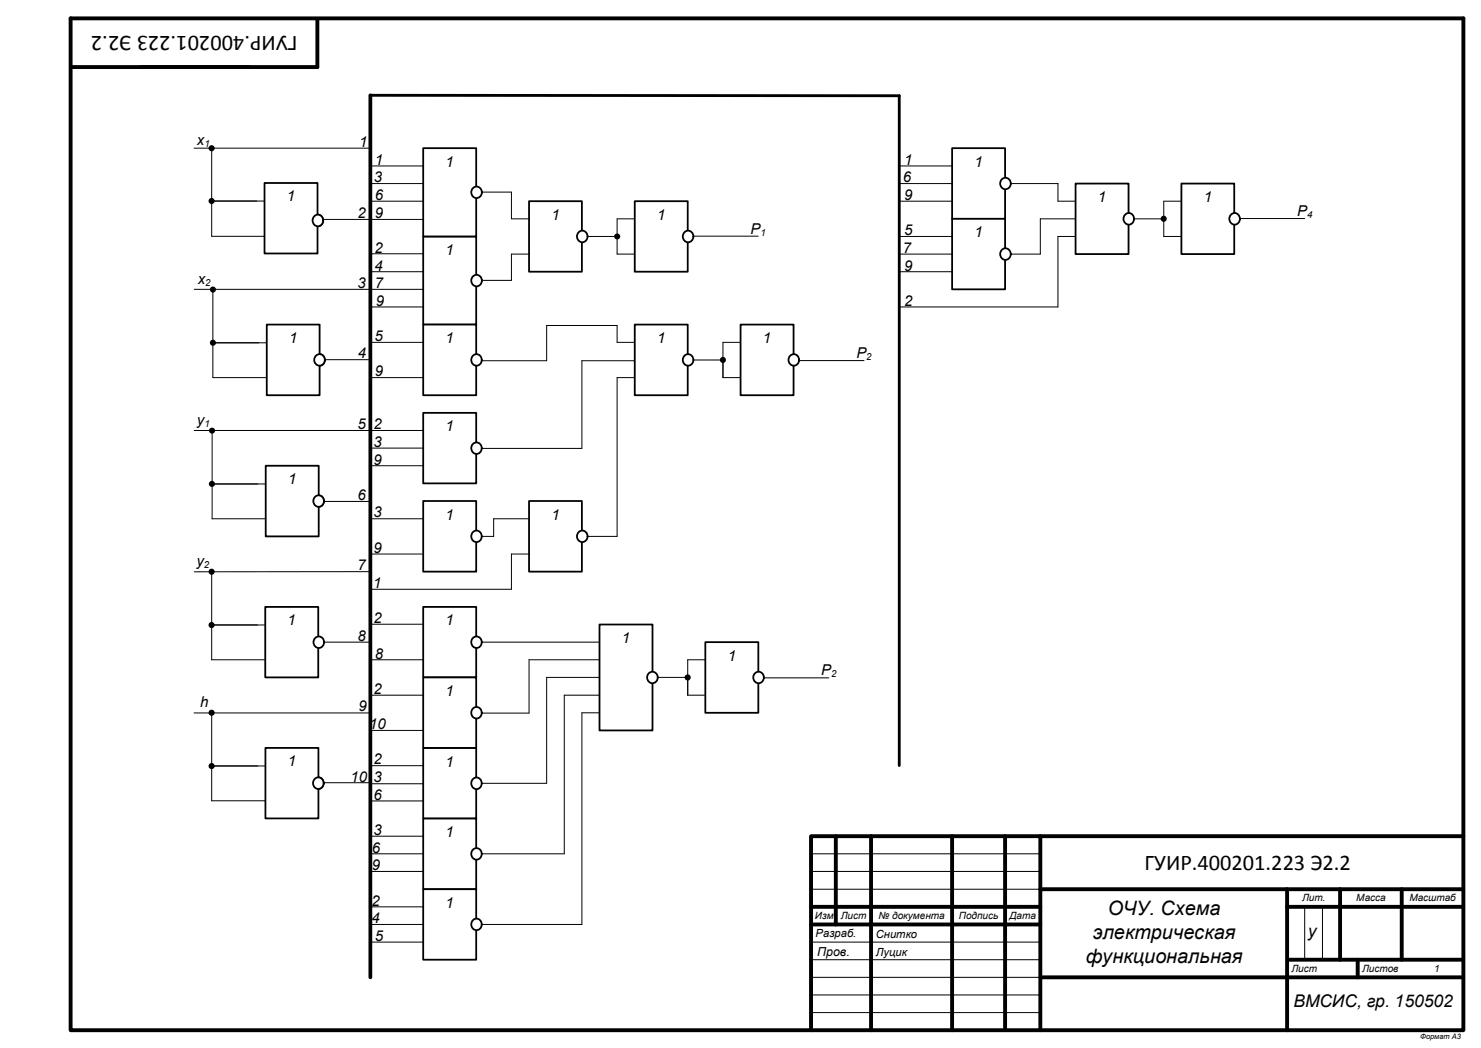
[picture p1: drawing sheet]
<svg xmlns="http://www.w3.org/2000/svg" width="420mm" height="297mm" viewBox="0 0 420 297" stroke-linecap="round" stroke-linejoin="round" font-family="sans-serif">
<path d="M20 5.2h395v286.8h-395zM90 5.5v13.5h-69.5" fill="none" stroke="#000" stroke-width="1.1"/>
<path d="M70.6 19h19.4zM55 42h50M60 42v25M60 57h15" fill="none" stroke="#000" stroke-width=".28"/>
<circle cx="60" cy="42" r=".87" fill="#000"/>
<path d="M89.3 61.2a1.56 1.56 0 0 1 2.4 1.3 1.56 1.56 0 0 1-2.4 1.3 1.74 1.74 0 0 1 0-2.6z" fill-rule="evenodd" fill="#fff"/>
<path d="M89.3 61.2a1.56 1.56 0 0 1 2.4 1.3 1.56 1.56 0 0 1-2.4 1.3 1.74 1.74 0 0 1 0-2.6z" fill="none" stroke="#000" stroke-width=".51"/>
<path d="M105 27v250" fill="none" stroke="#000" stroke-width="1.1"/>
<path d="M55.1 82h49.9M60.4 82v25M55.1 122h49.9M60.2 122v25M60 162.1v24.9M105 162l-49.9 .1M92.2 182h12.8M55 202.1h50M60 202v24.9M91.5 221.8h13.5" fill="none" stroke="#000" stroke-width=".28"/>
<g fill="#000">
<circle cx="60.4" cy="82.1" r=".87"/>
<circle cx="60.1" cy="122" r=".86"/>
<circle cx="60" cy="162" r=".87"/>
<circle cx="60" cy="202" r=".87"/>
</g>
<path d="M75 51.9h15v19.9h-15z" fill="#fff"/>
<path d="M75 51.9h15v19.9h-15z" fill="none" stroke="#000" stroke-width=".51"/>
<path d="M89.3 61.2a1.56 1.56 0 0 1 2.4 1.3 1.56 1.56 0 0 1-2.4 1.3 1.74 1.74 0 0 1 0-2.6z" fill-rule="evenodd" fill="#fff"/>
<path d="M89.3 61.2a1.56 1.56 0 0 1 2.4 1.3 1.56 1.56 0 0 1-2.4 1.3 1.74 1.74 0 0 1 0-2.6z" fill="none" stroke="#000" stroke-width=".51"/>
<path d="M60 57h12.8M60 67h15M60.6 97.2h15" fill="none" stroke="#000" stroke-width=".28"/>
<circle cx="60" cy="57" r=".87" fill="#000"/>
<circle cx="90.5" cy="102" r="1.57" fill="#fff"/>
<circle cx="90.5" cy="102" r="1.57" fill="none" stroke="#000" stroke-width=".51"/>
<path d="M75.6 92h15v20h-15z" fill="#fff"/>
<path d="M75.6 92h15v20h-15z" fill="none" stroke="#000" stroke-width=".51"/>
<circle cx="90.5" cy="102" r="1.57" fill="#fff"/>
<circle cx="90.5" cy="102" r="1.57" fill="none" stroke="#000" stroke-width=".51"/>
<path d="M60.4 97.2h13M60.4 107h15.2M60.4 137.2h15" fill="none" stroke="#000" stroke-width=".28"/>
<circle cx="60.4" cy="97.1" r=".87" fill="#000"/>
<path d="M89.5 140.7a1.54 1.54 0 0 1 2.1 .4 1.54 1.54 0 0 1-.3 2.1 1.54 1.54 0 0 1-2.2-.2 1.73 1.73 0 0 1 .4-2.3z" fill-rule="evenodd" fill="#fff"/>
<path d="M89.5 140.7a1.54 1.54 0 0 1 2.1 .4 1.54 1.54 0 0 1-.3 2.1 1.54 1.54 0 0 1-2.2-.2 1.73 1.73 0 0 1 .4-2.3z" fill="none" stroke="#000" stroke-width=".51"/>
<path d="M75.4 132h15v20h-15z" fill="#fff"/>
<path d="M75.4 132h15v20h-15z" fill="none" stroke="#000" stroke-width=".51"/>
<path d="M89.5 140.7a1.54 1.54 0 0 1 2.1 .4 1.54 1.54 0 0 1-.3 2.1 1.54 1.54 0 0 1-2.2-.2 1.73 1.73 0 0 1 .4-2.3z" fill-rule="evenodd" fill="#fff"/>
<path d="M89.5 140.7a1.54 1.54 0 0 1 2.1 .4 1.54 1.54 0 0 1-.3 2.1 1.54 1.54 0 0 1-2.2-.2 1.73 1.73 0 0 1 .4-2.3z" fill="none" stroke="#000" stroke-width=".51"/>
<path d="M60.1 137.2h13M60.1 147h15.3M60.2 177.1h15" fill="none" stroke="#000" stroke-width=".28"/>
<circle cx="60.1" cy="137.1" r=".86" fill="#000"/>
<path d="M75.2 172h15.1v20h-15.1z" fill="#fff"/>
<path d="M75.2 172h15.1v20h-15.1z" fill="none" stroke="#000" stroke-width=".51"/>
<circle cx="90.3" cy="182" r="1.57" fill="#fff"/>
<circle cx="90.3" cy="182" r="1.57" fill="none" stroke="#000" stroke-width=".51"/>
<path d="M60 177.1h13M60 187h15.2M60.3 217.1h15" fill="none" stroke="#000" stroke-width=".28"/>
<circle cx="60" cy="177.1" r=".87" fill="#000"/>
<path d="M89.4 220.6a1.56 1.56 0 0 1 2.4 1.4 1.56 1.56 0 0 1-2.4 1.3 1.74 1.74 0 0 1 0-2.7z" fill-rule="evenodd" fill="#fff"/>
<path d="M89.4 220.6a1.56 1.56 0 0 1 2.4 1.4 1.56 1.56 0 0 1-2.4 1.3 1.74 1.74 0 0 1 0-2.7z" fill="none" stroke="#000" stroke-width=".51"/>
<path d="M75.3 212h15v19.9h-15z" fill="#fff"/>
<path d="M75.3 212h15v19.9h-15z" fill="none" stroke="#000" stroke-width=".51"/>
<path d="M89.4 220.6a1.56 1.56 0 0 1 2.4 1.4 1.56 1.56 0 0 1-2.4 1.3 1.74 1.74 0 0 1 0-2.7z" fill-rule="evenodd" fill="#fff"/>
<path d="M89.4 220.6a1.56 1.56 0 0 1 2.4 1.4 1.56 1.56 0 0 1-2.4 1.3 1.74 1.74 0 0 1 0-2.7z" fill="none" stroke="#000" stroke-width=".51"/>
<g fill="none" stroke="#000" stroke-width=".28">
<path d="M105 47h15M105 52h15M105 57h15M91.6 62.2h28.4M105 71.9h15M105 77h15M105 82h15M105 87h15M105 97h15M92.1 101.9h12.9M105 107h15M105 122h15"/>
<path d="M105 127h15M105 132h15M91.9 142.1h13.1M104.7 157h15M105 147h15M104.8 176.9h15M104.9 197h15M60 217.1h13.1M105 207h15M105 217h15M60 226.9h15.3M105 222.1h15"/>
<path d="M105 227h15M105 237h15M105 242h15M105 257h15M230 242h65M230 247h65M230 252h65M370 257v15M375 257v15M105 267h15M105 262h15M230 267h65"/>
<path d="M230 272h65M230 277h65.1M230 282h65M230 287h65"/>
</g>
<circle cx="60" cy="217.1" r=".87" fill="#000"/>
<g fill="none" stroke="#000" stroke-width="1.1">
<path d="M237 237v25M247 237v55M270 237v55M285 237v55M295 237v55M415 237h-185v55M230 257h65M295 252h120M365 252v40M365 257h50M380 252v20M397.5 252v20"/>
<path d="M230 262h65M295.1 277h119.9M365.1 272h49.9M385 272v5"/>
</g>
<path d="M105 27l150 .1" fill="none" stroke="#000" stroke-width=".8"/>
<path d="M120 67h15v25h-15z" fill="#fff"/>
<path d="M120 67h15v25h-15z" fill="none" stroke="#000" stroke-width=".51"/>
<path d="M136.7 54.4h8.3v7.6h5M150 72h-5v7.5h-8.3" fill="none" stroke="#000" stroke-width=".28"/>
<path d="M134.3 78.2a1.54 1.54 0 0 1 2.1 .4 1.54 1.54 0 0 1-.3 2.1 1.54 1.54 0 0 1-2.2-.2 1.73 1.73 0 0 1 .4-2.3z" fill-rule="evenodd" fill="#fff"/>
<path d="M134.3 78.2a1.54 1.54 0 0 1 2.1 .4 1.54 1.54 0 0 1-.3 2.1 1.54 1.54 0 0 1-2.2-.2 1.73 1.73 0 0 1 .4-2.3z" fill="none" stroke="#000" stroke-width=".51"/>
<path d="M120 42h15v25h-15z" fill="#fff"/>
<path d="M120 42h15v25h-15z" fill="none" stroke="#000" stroke-width=".51"/>
<path d="M134.3 53.2a1.54 1.54 0 0 1 2.1 .4 1.54 1.54 0 0 1-.3 2.1 1.54 1.54 0 0 1-2.2-.2 1.74 1.74 0 0 1 .4-2.3z" fill-rule="evenodd" fill="#fff"/>
<path d="M134.3 53.2a1.54 1.54 0 0 1 2.1 .4 1.54 1.54 0 0 1-.3 2.1 1.54 1.54 0 0 1-2.2-.2 1.74 1.74 0 0 1 .4-2.3z" fill="none" stroke="#000" stroke-width=".51"/>
<path d="M150 57h15v20h-15z" fill="#fff"/>
<path d="M150 57h15v20h-15z" fill="none" stroke="#000" stroke-width=".51"/>
<path d="M164.2 65.7a1.56 1.56 0 0 1 2.4 1.3 1.56 1.56 0 0 1-2.4 1.3 1.72 1.72 0 0 1 0-2.6z" fill-rule="evenodd" fill="#fff"/>
<path d="M164.2 65.7a1.56 1.56 0 0 1 2.4 1.3 1.56 1.56 0 0 1-2.4 1.3 1.72 1.72 0 0 1 0-2.6z" fill="none" stroke="#000" stroke-width=".51"/>
<path d="M166.6 67h8.4M180 62h-5v10h5" fill="none" stroke="#000" stroke-width=".28"/>
<circle cx="175" cy="67" r=".86" fill="#000"/>
<path d="M180 57h15v20h-15z" fill="#fff"/>
<path d="M180 57h15v20h-15z" fill="none" stroke="#000" stroke-width=".51"/>
<path d="M194.2 65.7a1.56 1.56 0 0 1 2.4 1.3 1.56 1.56 0 0 1-2.4 1.3 1.74 1.74 0 0 1 0-2.6z" fill-rule="evenodd" fill="#fff"/>
<path d="M194.2 65.7a1.56 1.56 0 0 1 2.4 1.3 1.56 1.56 0 0 1-2.4 1.3 1.74 1.74 0 0 1 0-2.6z" fill="none" stroke="#000" stroke-width=".51"/>
<path d="M196.6 66.9h18.4" fill="none" stroke="#000" stroke-width=".28"/>
<path d="M120 92h15v20h-15z" fill="#fff"/>
<path d="M120 92h15v20h-15z" fill="none" stroke="#000" stroke-width=".51"/>
<path d="M134.2 100.7a1.53 1.53 0 0 1 2.1 .4 1.53 1.53 0 0 1-.3 2.1 1.53 1.53 0 0 1-2.1-.2 1.79 1.79 0 0 1 .3-2.3z" fill-rule="evenodd" fill="#fff"/>
<path d="M134.2 100.7a1.53 1.53 0 0 1 2.1 .4 1.53 1.53 0 0 1-.3 2.1 1.53 1.53 0 0 1-2.1-.2 1.79 1.79 0 0 1 .3-2.3z" fill="none" stroke="#000" stroke-width=".51"/>
<path d="M120 117h15v20h-15z" fill="#fff"/>
<path d="M120 117h15v20h-15z" fill="none" stroke="#000" stroke-width=".51"/>
<path d="M134.2 125.7a1.55 1.55 0 0 1 2.4 1.3 1.55 1.55 0 0 1-2.4 1.3 1.75 1.75 0 0 1 0-2.6z" fill-rule="evenodd" fill="#fff"/>
<path d="M134.2 125.7a1.55 1.55 0 0 1 2.4 1.3 1.55 1.55 0 0 1-2.4 1.3 1.75 1.75 0 0 1 0-2.6z" fill="none" stroke="#000" stroke-width=".51"/>
<path d="M120 142h15v20h-15z" fill="#fff"/>
<path d="M120 142h15v20h-15z" fill="none" stroke="#000" stroke-width=".51"/>
<path d="M134.2 150.7a1.53 1.53 0 0 1 2.1 .4 1.53 1.53 0 0 1-.3 2.1 1.53 1.53 0 0 1-2.1-.2 1.79 1.79 0 0 1 .3-2.3z" fill-rule="evenodd" fill="#fff"/>
<path d="M134.2 150.7a1.53 1.53 0 0 1 2.1 .4 1.53 1.53 0 0 1-.3 2.1 1.53 1.53 0 0 1-2.1-.2 1.79 1.79 0 0 1 .3-2.3z" fill="none" stroke="#000" stroke-width=".51"/>
<path d="M150 157h-5v10h-40M150 147h-10v5h-3.4" fill="none" stroke="#000" stroke-width=".28"/>
<path d="M150 142h15v20h-15z" fill="#fff"/>
<path d="M150 142h15v20h-15z" fill="none" stroke="#000" stroke-width=".51"/>
<circle cx="165.1" cy="152" r="1.57" fill="#fff"/>
<circle cx="165.1" cy="152" r="1.57" fill="none" stroke="#000" stroke-width=".51"/>
<path d="M180 92h15v20h-15z" fill="#fff"/>
<path d="M180 92h15v20h-15z" fill="none" stroke="#000" stroke-width=".51"/>
<path d="M194.2 100.7a1.54 1.54 0 0 1 2.1 .4 1.54 1.54 0 0 1-.3 2.1 1.54 1.54 0 0 1-2.1-.2 1.74 1.74 0 0 1 .3-2.3z" fill-rule="evenodd" fill="#fff"/>
<path d="M194.2 100.7a1.54 1.54 0 0 1 2.1 .4 1.54 1.54 0 0 1-.3 2.1 1.54 1.54 0 0 1-2.1-.2 1.74 1.74 0 0 1 .3-2.3z" fill="none" stroke="#000" stroke-width=".51"/>
<path d="M175 97h5M210 97h-5v10h5M136.6 102.2h18.4M165 102.2v24.9h-28.4M180 107h-5v45h-8.4M196.6 102h8.4" fill="none" stroke="#000" stroke-width=".28"/>
<path d="M210 92h15v20h-15z" fill="#fff"/>
<path d="M210 92h15v20h-15z" fill="none" stroke="#000" stroke-width=".51"/>
<circle cx="225" cy="102" r="1.57" fill="#fff"/>
<circle cx="225" cy="102" r="1.57" fill="none" stroke="#000" stroke-width=".51"/>
<path d="M175 97v-4.8h-20v10M165 102.2h15M205 102v5M226.6 102.2h18.4" fill="none" stroke="#000" stroke-width=".28"/>
<circle cx="205" cy="102" r=".86" fill="#000"/>
<path d="M255 27.1v189.9" fill="none" stroke="#000" stroke-width=".8"/>
<path d="M120 172h15v20h-15z" fill="#fff"/>
<path d="M120 172h15v20h-15z" fill="none" stroke="#000" stroke-width=".51"/>
<path d="M134.2 180.7a1.55 1.55 0 0 1 2.4 1.3 1.55 1.55 0 0 1-2.4 1.3 1.76 1.76 0 0 1 0-2.6z" fill-rule="evenodd" fill="#fff"/>
<path d="M134.2 180.7a1.55 1.55 0 0 1 2.4 1.3 1.55 1.55 0 0 1-2.4 1.3 1.76 1.76 0 0 1 0-2.6z" fill="none" stroke="#000" stroke-width=".51"/>
<path d="M120 192h15v20h-15z" fill="#fff"/>
<path d="M120 192h15v20h-15z" fill="none" stroke="#000" stroke-width=".51"/>
<path d="M134.2 200.7a1.53 1.53 0 0 1 2.1 .4 1.53 1.53 0 0 1-.3 2.1 1.53 1.53 0 0 1-2.1-.2 1.79 1.79 0 0 1 .3-2.3z" fill-rule="evenodd" fill="#fff"/>
<path d="M134.2 200.7a1.53 1.53 0 0 1 2.1 .4 1.53 1.53 0 0 1-.3 2.1 1.53 1.53 0 0 1-2.1-.2 1.79 1.79 0 0 1 .3-2.3z" fill="none" stroke="#000" stroke-width=".51"/>
<path d="M120 212h15v20h-15z" fill="#fff"/>
<path d="M120 212h15v20h-15z" fill="none" stroke="#000" stroke-width=".51"/>
<path d="M134.2 220.7a1.56 1.56 0 0 1 2.4 1.3 1.56 1.56 0 0 1-2.4 1.3 1.78 1.78 0 0 1 0-2.6z" fill-rule="evenodd" fill="#fff"/>
<path d="M134.2 220.7a1.56 1.56 0 0 1 2.4 1.3 1.56 1.56 0 0 1-2.4 1.3 1.78 1.78 0 0 1 0-2.6z" fill="none" stroke="#000" stroke-width=".51"/>
<path d="M120 232h15v20h-15z" fill="#fff"/>
<path d="M120 232h15v20h-15z" fill="none" stroke="#000" stroke-width=".51"/>
<path d="M134.2 240.7a1.55 1.55 0 0 1 2.4 1.3 1.55 1.55 0 0 1-2.4 1.3 1.76 1.76 0 0 1 0-2.6z" fill-rule="evenodd" fill="#fff"/>
<path d="M134.2 240.7a1.55 1.55 0 0 1 2.4 1.3 1.55 1.55 0 0 1-2.4 1.3 1.76 1.76 0 0 1 0-2.6z" fill="none" stroke="#000" stroke-width=".51"/>
<path d="M105 247h15" fill="none" stroke="#000" stroke-width=".28"/>
<path d="M120 252h15v20h-15z" fill="#fff"/>
<path d="M120 252h15v20h-15z" fill="none" stroke="#000" stroke-width=".51"/>
<path d="M134.2 260.7a1.53 1.53 0 0 1 2.1 .3 1.53 1.53 0 0 1-.3 2.1 1.53 1.53 0 0 1-2.1-.1 1.79 1.79 0 0 1 .3-2.3z" fill-rule="evenodd" fill="#fff"/>
<path d="M134.2 260.7a1.53 1.53 0 0 1 2.1 .3 1.53 1.53 0 0 1-.3 2.1 1.53 1.53 0 0 1-2.1-.1 1.79 1.79 0 0 1 .3-2.3z" fill="none" stroke="#000" stroke-width=".51"/>
<path d="M105 187h15M136.6 182h33.4" fill="none" stroke="#000" stroke-width=".28"/>
<path d="M170 177h15v30h-15z" fill="#fff"/>
<path d="M170 177h15v30h-15z" fill="none" stroke="#000" stroke-width=".51"/>
<path d="M170 187h-20v15.1h-13.4M170 192h-15v30h-18.4M170 197h-10v45h-23.4M170 202h-5v60h-28.4" fill="none" stroke="#000" stroke-width=".28"/>
<path d="M184.1 190.7a1.54 1.54 0 0 1 2.1 .4 1.54 1.54 0 0 1-.3 2.1 1.54 1.54 0 0 1-2.1-.2 1.73 1.73 0 0 1 .3-2.3z" fill-rule="evenodd" fill="#fff"/>
<path d="M184.1 190.7a1.54 1.54 0 0 1 2.1 .4 1.54 1.54 0 0 1-.3 2.1 1.54 1.54 0 0 1-2.1-.2 1.73 1.73 0 0 1 .3-2.3z" fill="none" stroke="#000" stroke-width=".51"/>
<path d="M186.6 192h8.4M200 187h-5v10h5" fill="none" stroke="#000" stroke-width=".28"/>
<circle cx="195" cy="192" r=".87" fill="#000"/>
<path d="M200 182h15.1v20h-15.1z" fill="#fff"/>
<path d="M200 182h15.1v20h-15.1z" fill="none" stroke="#000" stroke-width=".51"/>
<circle cx="215" cy="192" r="1.57" fill="#fff"/>
<circle cx="215" cy="192" r="1.57" fill="none" stroke="#000" stroke-width=".51"/>
<path d="M255 47h15M255 52h15M255 57h15M216.6 192.1h18.4" fill="none" stroke="#000" stroke-width=".28"/>
<path d="M270 42h15v20h-15z" fill="#fff"/>
<path d="M270 42h15v20h-15z" fill="none" stroke="#000" stroke-width=".51"/>
<path d="M284.2 50.7a1.54 1.54 0 0 1 2.1 .4 1.54 1.54 0 0 1-.3 2.1 1.54 1.54 0 0 1-2.1-.2 1.74 1.74 0 0 1 .3-2.3z" fill-rule="evenodd" fill="#fff"/>
<path d="M284.2 50.7a1.54 1.54 0 0 1 2.1 .4 1.54 1.54 0 0 1-.3 2.1 1.54 1.54 0 0 1-2.1-.2 1.74 1.74 0 0 1 .3-2.3z" fill="none" stroke="#000" stroke-width=".51"/>
<path d="M255 67h15M255 72h15M255 77h15" fill="none" stroke="#000" stroke-width=".28"/>
<path d="M270 62h15v20h-15z" fill="#fff"/>
<path d="M270 62h15v20h-15z" fill="none" stroke="#000" stroke-width=".51"/>
<path d="M284.2 70.7a1.56 1.56 0 0 1 2.4 1.3 1.56 1.56 0 0 1-2.4 1.3 1.74 1.74 0 0 1 0-2.6z" fill-rule="evenodd" fill="#fff"/>
<path d="M284.2 70.7a1.56 1.56 0 0 1 2.4 1.3 1.56 1.56 0 0 1-2.4 1.3 1.74 1.74 0 0 1 0-2.6z" fill="none" stroke="#000" stroke-width=".51"/>
<path d="M255 87h45" fill="none" stroke="#000" stroke-width=".28"/>
<path d="M305 52h15v20h-15z" fill="#fff"/>
<path d="M305 52h15v20h-15z" fill="none" stroke="#000" stroke-width=".51"/>
<path d="M319.2 60.7a1.56 1.56 0 0 1 2.4 1.3 1.56 1.56 0 0 1-2.4 1.3 1.72 1.72 0 0 1 0-2.6z" fill-rule="evenodd" fill="#fff"/>
<path d="M319.2 60.7a1.56 1.56 0 0 1 2.4 1.3 1.56 1.56 0 0 1-2.4 1.3 1.72 1.72 0 0 1 0-2.6z" fill="none" stroke="#000" stroke-width=".51"/>
<path d="M286.6 52h13.4v5h5M335 57h-5v10h5M305 62h-10v10h-8.4M305 67h-5v20M321.6 62h8.4" fill="none" stroke="#000" stroke-width=".28"/>
<circle cx="330" cy="62" r=".87" fill="#000"/>
<path d="M335 52h15v20h-15z" fill="#fff"/>
<path d="M335 52h15v20h-15z" fill="none" stroke="#000" stroke-width=".51"/>
<path d="M349.2 60.7a1.56 1.56 0 0 1 2.4 1.3 1.56 1.56 0 0 1-2.4 1.3 1.72 1.72 0 0 1 0-2.6z" fill-rule="evenodd" fill="#fff"/>
<path d="M349.2 60.7a1.56 1.56 0 0 1 2.4 1.3 1.56 1.56 0 0 1-2.4 1.3 1.72 1.72 0 0 1 0-2.6z" fill="none" stroke="#000" stroke-width=".51"/>
<path d="M351.6 61.9h18.4" fill="none" stroke="#000" stroke-width=".28"/>
<g font-size="6.3">
<text x="84.3" y="10.2" transform="rotate(-180 84.3 10.2)">ГУИР.400201.223 Э2.2</text>
<text x="324.6" y="246.6">ГУИР.400201.223 Э2.2</text>
</g>
<g font-size="5.6">
<text x="314.2" y="259.4">ОЧУ. Схема</text>
<text x="309.9" y="266.2">электрическая</text>
<text x="307.9" y="273">функциональная</text>
</g>
<g font-size="5">
<text x="370.9" y="265.5">у</text>
<text x="366.8" y="285.3">ВМСИС, гр. 150502</text>
</g>
<g font-size="4.2">
<text x="55.8" y="41.1">x</text>
<text x="101.9" y="41.7">1</text>
<text x="106.3" y="46.7">1</text>
<text x="126.4" y="47.2">1</text>
<text x="256.4" y="46.7">1</text>
<text x="276.4" y="47.2">1</text>
<text x="106" y="51.7">3</text>
<text x="256" y="51.7">6</text>
<text x="81.4" y="57.1">1</text>
<text x="106.3" y="56.7">6</text>
<text x="256.4" y="56.7">9</text>
<text x="311.4" y="57.2">1</text>
<text x="341.4" y="57.2">1</text>
<text x="101.3" y="61.7">2</text>
<text x="106.3" y="61.7">9</text>
<text x="156.4" y="62.3">1</text>
<text x="186.4" y="62.3">1</text>
<text x="367.8" y="61.2">P</text>
<text x="106.2" y="71.7">2</text>
<text x="212.9" y="66.2">P</text>
<text x="256" y="71.7">7</text>
<text x="256.4" y="66.7">5</text>
<text x="276.4" y="67.3">1</text>
<text x="106.2" y="76.7">4</text>
<text x="126.4" y="72.3">1</text>
<text x="256.4" y="76.7">9</text>
<text x="56.1" y="80.5">x</text>
<text x="101.3" y="81.7">3</text>
<text x="106.3" y="81.7">7</text>
<text x="106.6" y="86.7">9</text>
<text x="256.4" y="86.7">2</text>
<text x="82" y="97.2">1</text>
<text x="101.5" y="101.6">4</text>
<text x="106.2" y="96.6">5</text>
<text x="126.4" y="97.2">1</text>
<text x="186.4" y="97.2">1</text>
<text x="216.4" y="97.2">1</text>
<text x="242.9" y="101.5">P</text>
<text x="106.3" y="106.7">9</text>
<text x="55.8" y="120.5">y</text>
<text x="101.3" y="121.7">5</text>
<text x="105.9" y="121.7">2</text>
<text x="126.4" y="122.3">1</text>
<text x="105.9" y="126.7">3</text>
<text x="105.9" y="131.9">9</text>
<text x="81.7" y="137.2">1</text>
<text x="101.3" y="141.6">6</text>
<text x="105.9" y="146.6">3</text>
<text x="126.4" y="147.2">1</text>
<text x="156.4" y="147.2">1</text>
<text x="55.7" y="160.5">y</text>
<text x="101.3" y="161.7">7</text>
<text x="105.9" y="156.7">9</text>
<text x="105.8" y="166.7">1</text>
<text x="81.6" y="177.2">1</text>
<text x="105.9" y="176.7">2</text>
<text x="126.4" y="177.2">1</text>
<text x="101.3" y="181.6">8</text>
<text x="176.4" y="182.2">1</text>
<text x="106.3" y="186.6">8</text>
<text x="206.4" y="187.2">1</text>
<text x="232.9" y="191.4">P</text>
<text x="105.9" y="196.6">2</text>
<text x="126.4" y="197.2">1</text>
<text x="56.7" y="200.5">h</text>
<text x="101.6" y="201.6">9</text>
<text x="104.7" y="206.5">10</text>
<text x="81.6" y="217.2">1</text>
<text x="99.4" y="221.5">10</text>
<text x="105.9" y="216.7">2</text>
<text x="105.9" y="221.7">3</text>
<text x="126.4" y="217.3">1</text>
<text x="105.9" y="226.7">6</text>
<text x="105.9" y="236.6">3</text>
<text x="126.4" y="237.2">1</text>
<text x="105.5" y="241.6">6</text>
<text x="105.5" y="246.6">9</text>
<text x="105.4" y="256.7">2</text>
<text x="126.4" y="257.2">1</text>
<text x="105.3" y="261.7">4</text>
<text x="106.3" y="266.7">5</text>
</g>
<text font-size="3.5" x="231.7" y="271">Пров.</text>
<g font-size="3.2">
<text x="231.3" y="265.7">Разраб.</text>
<text x="248.4" y="265.9">Снитко</text>
<text x="248.4" y="271">Луцик</text>
</g>
<g font-size="2.8">
<text x="58" y="41.7">1</text>
<text x="370.7" y="61.8">4</text>
<text x="215.7" y="66.8">1</text>
<text x="58.2" y="81.1">2</text>
<text x="245.7" y="102.1">2</text>
<text x="58" y="121.1">1</text>
<text x="57.8" y="161.1">2</text>
<text x="235.7" y="192">2</text>
<text x="369.2" y="255.4">Лит.</text>
<text x="384.6" y="255.4">Масса</text>
<text x="399.7" y="255.4">Масштаб</text>
<text x="231.1" y="260.3">Изм</text>
<text x="238.4" y="260.3">Лист</text>
<text x="249.2" y="260.3">№ документа</text>
<text x="271.9" y="260.3">Подпись</text>
<text x="286.3" y="260.3">Дата</text>
<text x="366.2" y="275.3">Лист</text>
<text x="386.3" y="275.3">Листов</text>
<text x="406.7" y="275.3">1</text>
</g>
<text font-size="2.1" x="402.7" y="294.5">Формат А3</text>
</svg>
